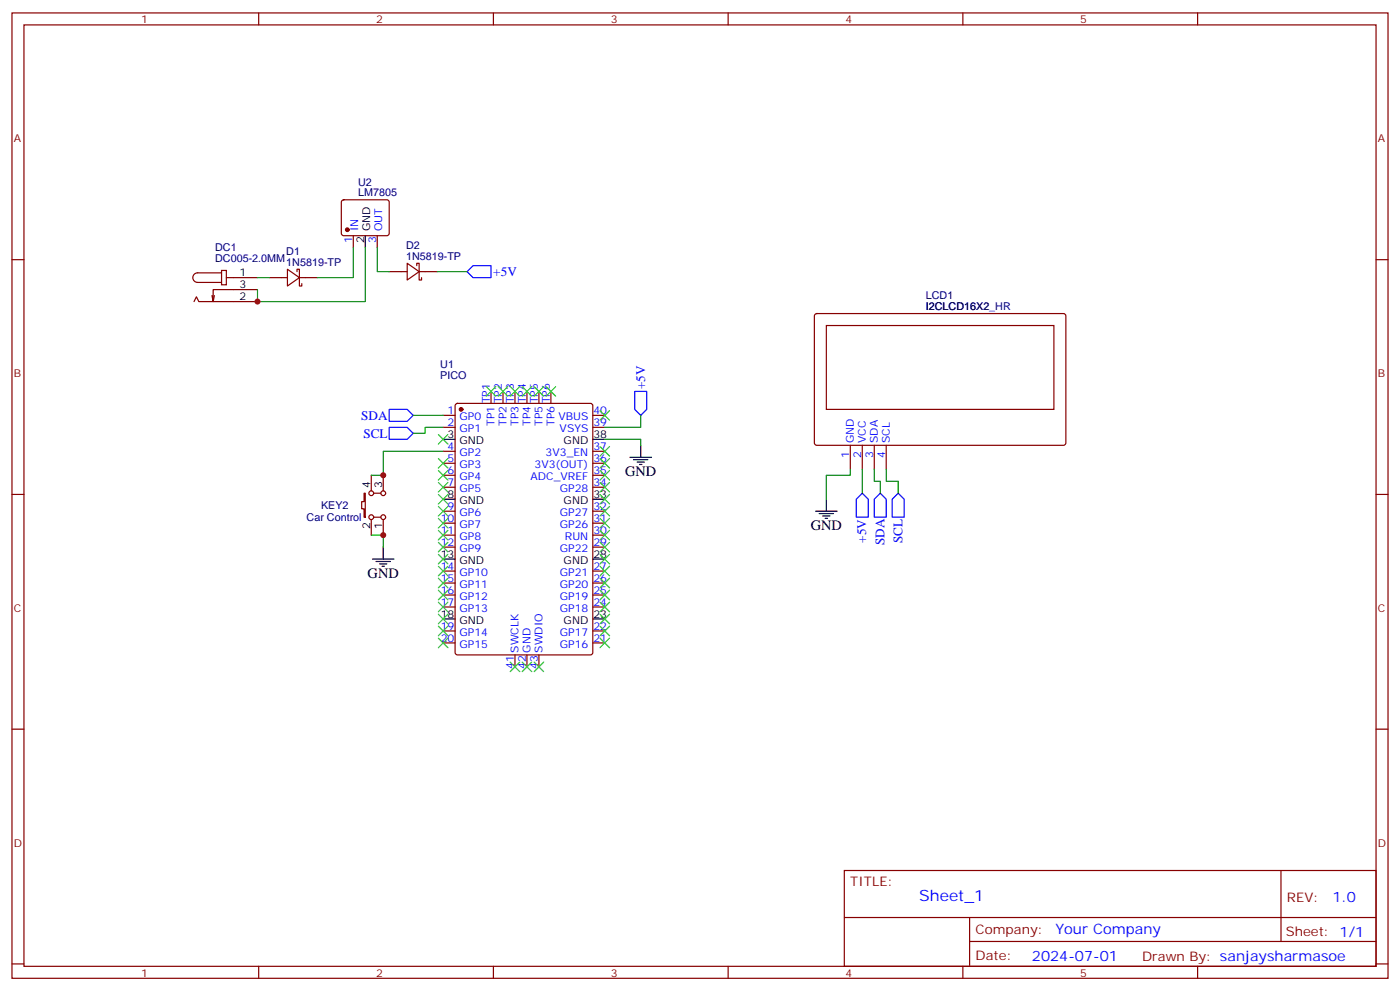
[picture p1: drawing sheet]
<svg xmlns="http://www.w3.org/2000/svg" width="412mm" height="292mm" viewBox="0 0 412 292" stroke-linecap="round" stroke-linejoin="round" font-family="sans-serif">
<g fill="none" stroke="#870000" stroke-width=".35">
<path d="M3.5 3.8h405.4v284.3h-405.4zM7.1 7.3h398.2v277.3h-398.2zM76.2 3.8v3.5M145.3 3.8v3.5M214.5 3.8v3.5M283.6 3.8v3.5M352.8 3.8v3.5M100.8 59l.4-.2h12.7l.5 .2 .3 .5-.1 9.5-.7 .4h-12.9l-.5-.7v-9.2zM3.5 76.5h3.6M65.3 79.7h1.4v4.2h-1.4zM84.7 79.3l3.5 2.5-3.5 2.4zM104.1 69.4v3.6"/>
<path d="M111.1 69.4v3.6M119.9 77.5l3.6 2.5-3.6 2.5zM122.8 78.2v-.7h.7v5h.7v-.7M405.3 76.5h3.6M57.1 88.8l.8-1.4 .7 1.4h17.2M63.1 87.1l-.3 1.7M65.3 80.4h-7.1a1.41 1.41 0 0 0-1.4 1.4 1.41 1.41 0 0 0 1.4 1.4h7.1M66.7 81.8h9.1M75.8 85.3h-13v3.5l-.4-1.7M79.4 81.8h5.3M87.5 80v-.7h.7v4.9h.7v-.7M88.2 81.8h5.3"/>
<path d="M114.7 80h5.2M123.5 80h5.3M240.1 92.6l.5-.2h72.9l.5 .7-.1 37.6-.6 .5-73-.1-.4-.6v-37.4zM243.4 95.9h67v24.7h-67zM134.3 119l.5-.2h39.1l.7 .4v73l-.4 .6-39.4 .1-.7-.5v-72.9zM144.6 115.3v3.5M148.2 115.3v3.5M151.7 115.3v3.5M155.2 115.3v3.5M158.7 115.3v3.5M162.3 115.3v3.5M109.4 140v4.6"/>
<path d="M112.9 140v4.6M130.5 122.3h3.6M130.5 125.9h3.6M130.5 132.9h3.6M130.5 136.5h3.6M130.5 140h3.6M174.6 122.3h3.6M174.6 125.9h3.6M174.6 132.9h3.6M174.6 136.5h3.6M174.6 140h3.6M250.5 131.2v7"/>
<path d="M254 131.2v7M257.5 131.2v7M261.1 131.2v7M3.5 145.6h3.6M107.2 145.3h.4v7h-.4v-2.4h-.7v-2.2h.7zM109.4 153v4.6M110.1 145.3h2.1M110.1 152.3h2.1M112.9 153v4.6M130.5 143.5h3.6M130.5 150.6h3.6M130.5 154.1h3.6"/>
<path d="M130.5 157.6h3.6M174.6 143.5h3.6M174.6 150.6h3.6M174.6 154.1h3.6M174.6 157.6h3.6M405.3 145.6h3.6M130.5 161.1h3.6M130.5 168.2h3.6M130.5 171.7h3.6M130.5 175.3h3.6M130.5 178.8h3.6M174.6 161.1h3.6"/>
<path d="M174.6 168.2h3.6M174.6 171.7h3.6M174.6 175.3h3.6M174.6 178.8h3.6M130.5 185.8h3.6M130.5 189.4h3.6M151.7 192.9v3.5M155.2 192.9v3.5M158.7 192.9v3.5M174.6 185.8h3.6M174.6 189.4h3.6M3.5 214.8h3.6"/>
<path d="M405.3 214.8h3.6M248.7 256.4h156.6v28.2h-156.6zM377.3 256.4v20.9M248.7 270.2h156.5M285.6 277.3h119.6M285.6 270.2v14.2M3.5 283.9h3.6M76.2 284.6v3.5M145.3 284.6v3.5M214.5 284.6v3.5M283.6 284.6v3.5M352.8 284.6v3.5"/>
<path d="M405.3 283.9h3.6"/>
<circle cx="109.4" cy="145.3" r=".71"/>
<circle cx="109.4" cy="152.3" r=".71"/>
<circle cx="112.9" cy="145.3" r=".71"/>
<circle cx="112.9" cy="152.3" r=".71"/>
</g>
<g fill="#870000" stroke="#870000" stroke-width=".35">
<circle cx="135.8" cy="120.6" r=".53"/>
<circle cx="102.3" cy="67.7" r=".53"/>
</g>
<g fill="none" stroke="#000" stroke-width=".35">
<path d="M107.6 69.4v3.6M130.5 129.4h3.6M174.6 129.4h3.6M185.6 134.7h6.3M186.6 135.4h4.3M187.7 136.1h2.1M188.4 136.8h.7M188.7 131.2v3.5M130.5 147h3.6M174.6 147h3.6M240.2 150.6h6.4M241.3 151.3h4.2"/>
<path d="M242.4 152h2.1M243.1 152.7h.7M243.4 147v3.6M109.7 164.7h6.4M110.8 165.4h4.2M111.8 166.1h2.1M112.5 166.8h.7M112.9 161.1v3.6M130.5 164.7h3.6M174.6 164.7h3.6M130.5 182.3h3.6M174.6 182.3h3.6"/>
</g>
<g fill="none" stroke="#008700" stroke-width=".35">
<path d="M104.1 73v8.8h-10.6M107.6 73v15.8h-31.8v-3.5M111.1 73v7h3.6M75.8 81.8h3.6M128.8 80h8.8M121.7 122.3h8.8M130.5 125.9h-5.3v1.7h-3.5M130.5 132.9h-17.6v7.1h-3.5M178.2 129.4h10.5v1.8M188.7 122.3v3.6h-10.5M250.5 138.2v1.8h-7.1v7M254 138.2v7.1"/>
<path d="M257.5 138.2v3.5h1.8v3.6M261.1 138.2v3.5h3.5v3.6M109.4 157.6h3.5v3.5"/>
</g>
<path d="M137.6 80l1.7-1.8h5.3v3.6h-5.3zM187 115.3h3.5v5.3l-1.8 1.7-1.7-1.7zM114.7 120.6h5.2l1.8 1.7-1.8 1.8h-5.2zM114.7 125.9h5.2l1.8 1.7-1.8 1.8h-5.2zM254 145.3l1.8 1.7v5.3h-3.6v-5.3zM259.3 145.3l1.8 1.7v5.3h-3.6v-5.3zM262.8 147l1.8-1.7 1.7 1.7v5.3h-3.5z" fill="none" stroke="#00f" stroke-width=".35"/>
<g fill="none" stroke="#3c3" stroke-width=".35">
<path d="M143.2 113.9l2.8 2.8M146 113.9l-2.8 2.8M146.8 113.9l2.8 2.8M149.6 113.9l-2.8 2.8M150.3 113.9l2.8 2.8M153.1 113.9l-2.8 2.8M153.8 113.9l2.8 2.8M156.6 113.9l-2.8 2.8M157.3 113.9l2.9 2.8M160.2 113.9l-2.9 2.8M160.9 113.9l2.8 2.8M163.7 113.9l-2.8 2.8"/>
<path d="M129.1 128l2.8 2.8M129.1 135l2.8 2.9M129.1 138.6l2.8 2.8M131.9 128l-2.8 2.8M131.9 135l-2.8 2.9M131.9 138.6l-2.8 2.8M176.7 138.6l2.9 2.8M176.7 135l2.9 2.9M176.7 131.5l2.9 2.8M176.7 120.9l2.9 2.9M179.6 138.6l-2.9 2.8M179.6 135l-2.9 2.9"/>
<path d="M179.6 131.5l-2.9 2.8M179.6 120.9l-2.9 2.9M129.1 142.1l2.8 2.8M129.1 145.6l2.8 2.8M129.1 149.2l2.8 2.8M129.1 152.7l2.8 2.8M129.1 156.2l2.8 2.8M129.1 159.7l2.8 2.9M131.9 142.1l-2.8 2.8M131.9 145.6l-2.8 2.8M131.9 149.2l-2.8 2.8M131.9 152.7l-2.8 2.8"/>
<path d="M131.9 156.2l-2.8 2.8M131.9 159.7l-2.8 2.9M176.7 159.7l2.9 2.9M176.7 156.2l2.9 2.8M176.7 152.7l2.9 2.8M176.7 149.2l2.9 2.8M176.7 145.6l2.9 2.8M176.7 142.1l2.9 2.8M179.6 159.7l-2.9 2.9M179.6 156.2l-2.9 2.8M179.6 152.7l-2.9 2.8M179.6 149.2l-2.9 2.8"/>
<path d="M179.6 145.6l-2.9 2.8M179.6 142.1l-2.9 2.8M129.1 163.3l2.8 2.8M129.1 166.8l2.8 2.8M129.1 170.3l2.8 2.8M129.1 173.8l2.8 2.9M129.1 177.4l2.8 2.8M131.9 163.3l-2.8 2.8M131.9 166.8l-2.8 2.8M131.9 170.3l-2.8 2.8M131.9 173.8l-2.8 2.9M131.9 177.4l-2.8 2.8"/>
<path d="M176.7 177.4l2.9 2.8M176.7 173.8l2.9 2.9M176.7 170.3l2.9 2.8M176.7 166.8l2.9 2.8M176.7 163.3l2.9 2.8M179.6 177.4l-2.9 2.8M179.6 173.8l-2.9 2.9M179.6 170.3l-2.9 2.8M179.6 166.8l-2.9 2.8M179.6 163.3l-2.9 2.8M129.1 180.9l2.8 2.8M129.1 184.4l2.8 2.9"/>
<path d="M129.1 188l2.8 2.8M131.9 180.9l-2.8 2.8M131.9 184.4l-2.8 2.9M131.9 188l-2.8 2.8M150.3 195l2.8 2.8M153.1 195l-2.8 2.8M153.8 195l2.8 2.8M156.6 195l-2.8 2.8M157.3 195l2.9 2.8M160.2 195l-2.9 2.8M176.7 188l2.9 2.8M176.7 184.4l2.9 2.9"/>
<path d="M176.7 180.9l2.9 2.8M179.6 188l-2.9 2.8M179.6 184.4l-2.9 2.9M179.6 180.9l-2.9 2.8"/>
</g>
<g fill="#c00">
<circle cx="75.8" cy="88.8" r=".88"/>
<circle cx="112.9" cy="140" r=".88"/>
<circle cx="112.9" cy="157.6" r=".88"/>
</g>
<text font-size="4.6" fill="#00f" x="270.8" y="265.4">Sheet_1</text>
<g font-size="4.2">
<text x="184.1" y="140.3">GND</text>
<text x="238.8" y="156.2">GND</text>
<text x="108.3" y="170.3">GND</text>
</g>
<g font-size="4.2" fill="#00f">
<text x="392.5" y="265.7">1.0</text>
<text x="310.9" y="275.2">Your Company</text>
<text x="304" y="283">2024-07-01</text>
</g>
<g font-size="3.9" fill="#00f">
<text x="145.3" y="81.4">+5V</text>
<text x="190.1" y="114.6" transform="rotate(-90 190.1 114.6)">+5V</text>
<text x="106.4" y="123.6">SDA</text>
<text x="107" y="128.9">SCL</text>
<text x="255.1" y="159.8" transform="rotate(-90 255.1 159.8)">+5V</text>
<text x="260.5" y="160.6" transform="rotate(-90 260.5 160.6)">SDA</text>
<text x="265.8" y="159.9" transform="rotate(-90 265.8 159.9)">SCL</text>
</g>
<g font-size="3.9" fill="#800">
<text x="250.5" y="261">TITLE:</text>
<text x="379.1" y="265.7">REV:</text>
<text x="287.4" y="275.2">Company:</text>
<text x="378.7" y="275.8">Sheet: 1/1</text>
<text x="287.4" y="282.9">Date:</text>
<text x="336.4" y="282.9">Drawn By: sanjaysharmasoe</text>
</g>
<g font-size="3.2" fill="#800">
<text x="41.6" y="6.8">1</text>
<text x="110.8" y="6.8">2</text>
<text x="179.9" y="6.8">3</text>
<text x="249.1" y="6.8">4</text>
<text x="318.2" y="6.8">5</text>
<text x="4.1" y="41.9">A</text>
<text x="405.9" y="41.9">A</text>
<text x="4.1" y="111.1">B</text>
<text x="405.9" y="111.1">B</text>
<text x="4.1" y="180.2">C</text>
<text x="405.9" y="180.2">C</text>
<text x="4.1" y="249.3">D</text>
<text x="405.9" y="249.3">D</text>
<text x="41.6" y="287.6">1</text>
<text x="110.8" y="287.6">2</text>
<text x="179.9" y="287.6">3</text>
<text x="249.1" y="287.6">4</text>
<text x="318.2" y="287.6">5</text>
</g>
<g font-size="3.2" fill="#000080">
<text x="105.5" y="57.8">LM7805</text>
<text x="105.5" y="54.7">U2</text>
<text x="63.4" y="77.1">DC005-2.0MM</text>
<text x="63.4" y="73.9">DC1</text>
<text x="84.3" y="75.1">D1</text>
<text x="119.6" y="76.5">1N5819-TP</text>
<text x="119.6" y="73.3">D2</text>
<text x="84.3" y="78.2">1N5819-TP</text>
<text x="272.7" y="88.1">LCD1</text>
<text x="272.7" y="91.3">I2CLCD16X2_HR</text>
<text x="272.7" y="91.3">I2CLCD16X2</text>
<text x="129.7" y="111.6">PICO</text>
<text x="129.7" y="108.5">U1</text>
<text x="94.6" y="150">KEY2</text>
<text x="90.3" y="153.5">Car Control</text>
</g>
<g font-size="3.2" fill="#00f">
<text x="103.7" y="71.6" transform="rotate(-90 103.7 71.6)">1</text>
<text x="105.5" y="68.1" transform="rotate(-90 105.5 68.1)">IN</text>
<text x="110.8" y="71.6" transform="rotate(-90 110.8 71.6)">3</text>
<text x="112.5" y="68.1" transform="rotate(-90 112.5 68.1)">OUT</text>
<text x="144.3" y="118.8" transform="rotate(-90 144.3 118.8)">TP1</text>
<text x="147.8" y="118.8" transform="rotate(-90 147.8 118.8)">TP2</text>
<text x="151.3" y="118.8" transform="rotate(-90 151.3 118.8)">TP3</text>
<text x="154.9" y="118.8" transform="rotate(-90 154.9 118.8)">TP4</text>
<text x="158.4" y="118.8" transform="rotate(-90 158.4 118.8)">TP5</text>
<text x="161.9" y="118.8" transform="rotate(-90 161.9 118.8)">TP6</text>
<text x="131.9" y="122">1</text>
<text x="131.9" y="125.5">2</text>
<text x="135.4" y="123.8">GP0</text>
<text x="145.7" y="125.4" transform="rotate(-90 145.7 125.4)">TP1</text>
<text x="149.2" y="125.4" transform="rotate(-90 149.2 125.4)">TP2</text>
<text x="152.8" y="125.4" transform="rotate(-90 152.8 125.4)">TP3</text>
<text x="156.3" y="125.4" transform="rotate(-90 156.3 125.4)">TP4</text>
<text x="159.8" y="125.4" transform="rotate(-90 159.8 125.4)">TP5</text>
<text x="163.3" y="125.4" transform="rotate(-90 163.3 125.4)">TP6</text>
<text x="164.5" y="123.8">VBUS</text>
<text x="174.8" y="125.5">39</text>
<text x="174.8" y="122">40</text>
<text x="135.4" y="127.3">GP1</text>
<text x="164.9" y="127.3">VSYS</text>
<text x="251.5" y="130.5" transform="rotate(-90 251.5 130.5)">GND</text>
<text x="255.1" y="130.5" transform="rotate(-90 255.1 130.5)">VCC</text>
<text x="258.6" y="130.5" transform="rotate(-90 258.6 130.5)">SDA</text>
<text x="262.1" y="130.5" transform="rotate(-90 262.1 130.5)">SCL</text>
<text x="131.9" y="132.6">4</text>
<text x="131.9" y="136.1">5</text>
<text x="135.4" y="134.3">GP2</text>
<text x="135.4" y="137.9">GP3</text>
<text x="157.5" y="137.9">3V3(OUT)</text>
<text x="160.7" y="134.3">3V3_EN</text>
<text x="174.8" y="136.1">36</text>
<text x="174.8" y="132.6">37</text>
<text x="250.1" y="134.9" transform="rotate(-90 250.1 134.9)">1</text>
<text x="253.6" y="134.9" transform="rotate(-90 253.6 134.9)">2</text>
<text x="257.2" y="134.9" transform="rotate(-90 257.2 134.9)">3</text>
<text x="260.7" y="134.9" transform="rotate(-90 260.7 134.9)">4</text>
<text x="131.9" y="139.6">6</text>
<text x="131.9" y="143.2">7</text>
<text x="135.4" y="141.4">GP4</text>
<text x="156.3" y="141.4">ADC_VREF</text>
<text x="174.8" y="143.2">34</text>
<text x="174.8" y="139.6">35</text>
<text x="135.4" y="144.9">GP5</text>
<text x="164.9" y="144.9">GP28</text>
<text x="129.8" y="153.7">10</text>
<text x="131.9" y="150.2">9</text>
<text x="135.4" y="152">GP6</text>
<text x="135.4" y="155.5">GP7</text>
<text x="164.9" y="155.5">GP26</text>
<text x="164.9" y="152">GP27</text>
<text x="174.8" y="153.7">31</text>
<text x="174.8" y="150.2">32</text>
<text x="129.8" y="157.3">11</text>
<text x="129.8" y="160.8">12</text>
<text x="135.4" y="159">GP8</text>
<text x="166.4" y="159">RUN</text>
<text x="174.8" y="160.8">29</text>
<text x="174.8" y="157.3">30</text>
<text x="129.8" y="167.9">14</text>
<text x="135.4" y="162.6">GP9</text>
<text x="164.9" y="162.6">GP22</text>
<text x="174.8" y="167.9">27</text>
<text x="129.8" y="171.4">15</text>
<text x="135.4" y="169.6">GP10</text>
<text x="135.4" y="173.1">GP11</text>
<text x="164.9" y="173.1">GP20</text>
<text x="164.9" y="169.6">GP21</text>
<text x="174.8" y="171.4">26</text>
<text x="129.8" y="174.9">16</text>
<text x="129.8" y="178.4">17</text>
<text x="135.4" y="176.7">GP12</text>
<text x="164.9" y="176.7">GP19</text>
<text x="174.8" y="178.4">24</text>
<text x="174.8" y="174.9">25</text>
<text x="129.8" y="185.5">19</text>
<text x="135.4" y="180.2">GP13</text>
<text x="164.9" y="180.2">GP18</text>
<text x="174.8" y="185.5">22</text>
<text x="129.8" y="189">20</text>
<text x="135.4" y="187.3">GP14</text>
<text x="135.4" y="190.8">GP15</text>
<text x="164.9" y="190.8">GP16</text>
<text x="164.9" y="187.3">GP17</text>
<text x="174.8" y="189">21</text>
<text x="151.3" y="196.9" transform="rotate(-90 151.3 196.9)">41</text>
<text x="152.8" y="192.2" transform="rotate(-90 152.8 192.2)">SWCLK</text>
<text x="154.9" y="196.9" transform="rotate(-90 154.9 196.9)">42</text>
<text x="156.3" y="192.2" transform="rotate(-90 156.3 192.2)">GND</text>
<text x="158.4" y="196.9" transform="rotate(-90 158.4 196.9)">43</text>
<text x="159.8" y="192.2" transform="rotate(-90 159.8 192.2)">SWDIO</text>
</g>
<g font-size="3.2">
<text x="107.2" y="71.6" transform="rotate(-90 107.2 71.6)">2</text>
<text x="109" y="68.1" transform="rotate(-90 109 68.1)">GND</text>
<text x="70.6" y="81.4">1</text>
<text x="70.6" y="84.9">3</text>
<text x="70.6" y="88.5">2</text>
<text x="131.9" y="129">3</text>
<text x="135.4" y="130.8">GND</text>
<text x="166" y="130.8">GND</text>
<text x="174.8" y="129">38</text>
<text x="109" y="143.9" transform="rotate(-90 109 143.9)">4</text>
<text x="112.5" y="143.9" transform="rotate(-90 112.5 143.9)">3</text>
<text x="131.9" y="146.7">8</text>
<text x="135.4" y="148.4">GND</text>
<text x="166" y="148.4">GND</text>
<text x="174.8" y="146.7">33</text>
<text x="109" y="155.8" transform="rotate(-90 109 155.8)">2</text>
<text x="112.5" y="155.8" transform="rotate(-90 112.5 155.8)">1</text>
<text x="129.8" y="164.3">13</text>
<text x="135.4" y="166.1">GND</text>
<text x="166" y="166.1">GND</text>
<text x="174.8" y="164.3">28</text>
<text x="129.8" y="182">18</text>
<text x="135.4" y="183.7">GND</text>
<text x="166" y="183.7">GND</text>
<text x="174.8" y="182">23</text>
</g>
</svg>
